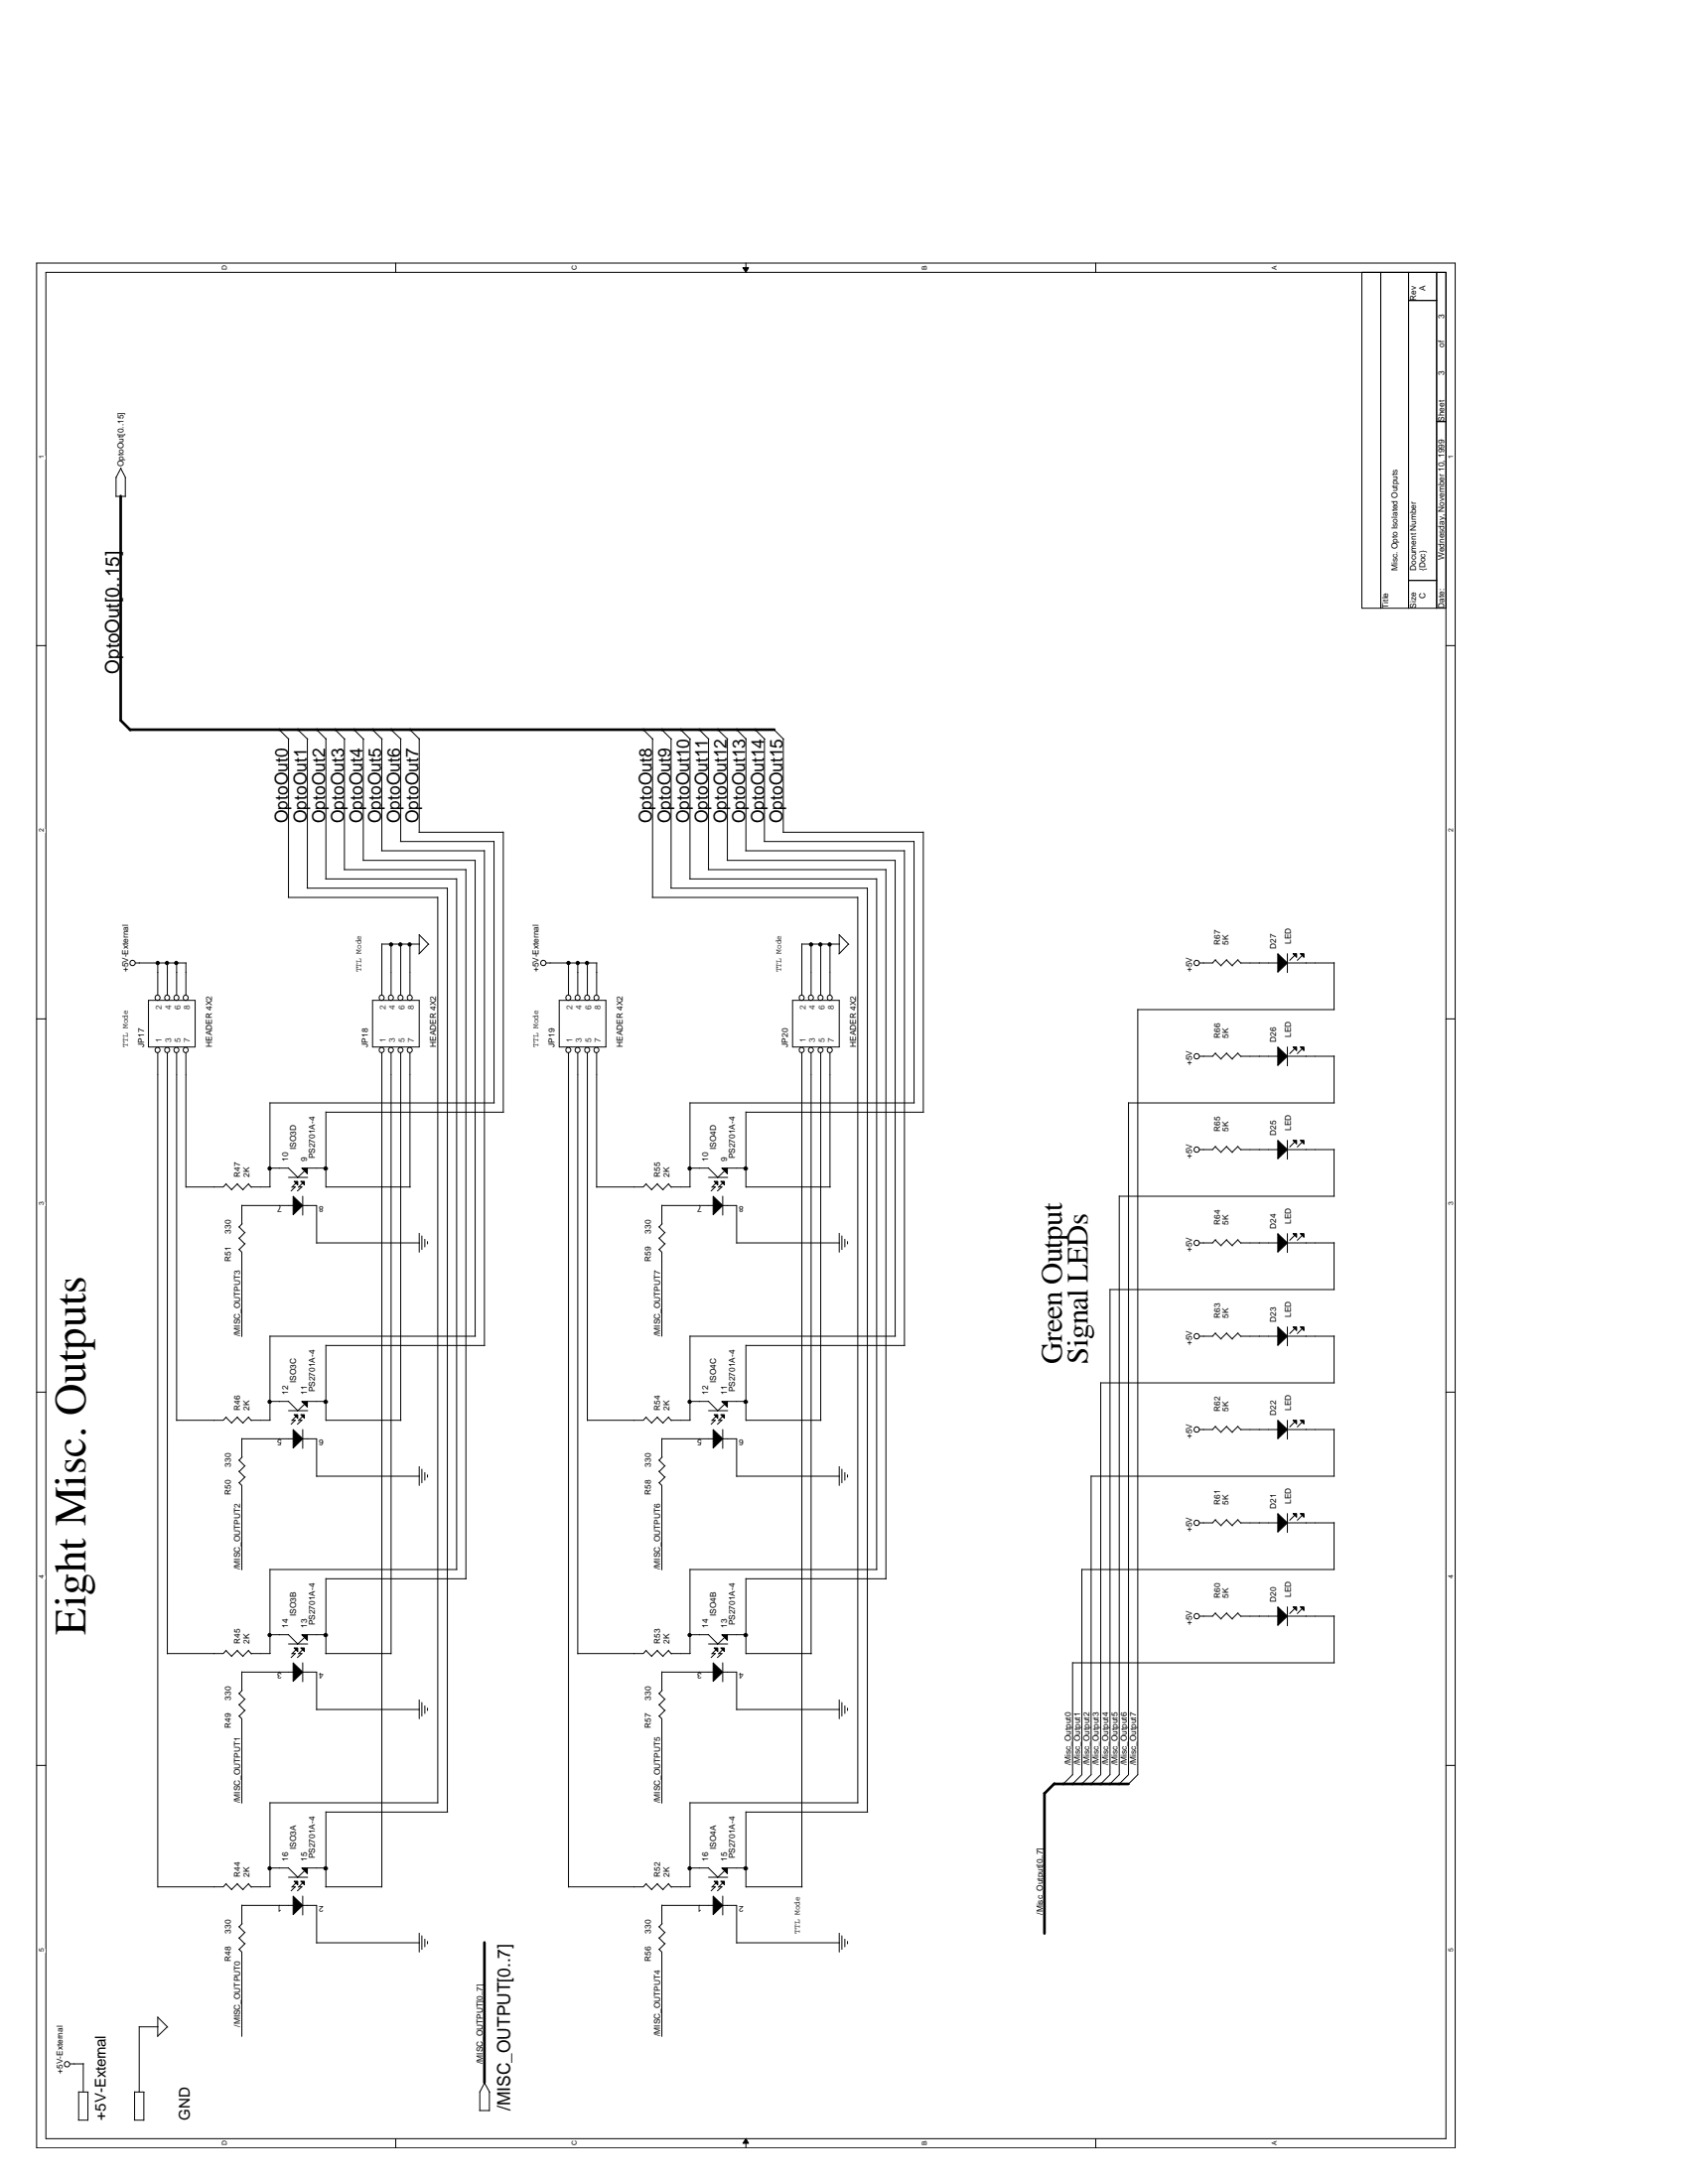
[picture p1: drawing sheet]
<svg xmlns="http://www.w3.org/2000/svg" width="216mm" height="279mm" viewBox="0 0 216 279" stroke-linecap="round" stroke-linejoin="round" font-family="sans-serif">
<path d="M4.7 33.7h181.4v241.1h-181.4zM5.9 34.8h179v238.8h-179z" fill="none" stroke="#000" stroke-width=".13"/>
<g fill="#fff">
<path d="M4.8 249.3h1v.4h-1z"/>
<path d="M185.1 249.3h.9v.4h-.9z"/>
</g>
<path d="M4.7 225.9h1.2M184.9 225.9h1.2" fill="none" stroke="#000" stroke-width=".13"/>
<g fill="#fff">
<path d="M4.8 201.5h1v.5h-1z"/>
<path d="M185.1 201.5h.9v.5h-.9z"/>
</g>
<path d="M4.7 178.1h1.2M184.9 178.1h1.2" fill="none" stroke="#000" stroke-width=".13"/>
<g fill="#fff">
<path d="M4.8 153.8h1v.4h-1z"/>
<path d="M185.1 153.8h.9v.4h-.9z"/>
</g>
<path d="M4.7 130.3h1.2M184.9 130.3h1.2" fill="none" stroke="#000" stroke-width=".13"/>
<g fill="#fff">
<path d="M4.8 106h1v.5h-1z"/>
<path d="M185.1 106h.9v.5h-.9z"/>
</g>
<path d="M4.7 82.6h1.2M184.9 82.6h1.2" fill="none" stroke="#000" stroke-width=".13"/>
<g fill="#fff">
<path d="M4.8 58.3h1v.4h-1z"/>
<path d="M185.1 58.3h.9v.4h-.9z"/>
<path d="M28.2 273.9h1v.6h-1z"/>
<path d="M28.2 34h1v.5h-1z"/>
<path d="M73 273.9h.9v.6h-.9z"/>
<path d="M73 34h.9v.5h-.9z"/>
</g>
<path d="M50.6 33.7v1.1M50.6 273.6v1.2" fill="none" stroke="#000" stroke-width=".13"/>
<g fill="#fff">
<path d="M117.8 273.9h.9v.6h-.9z"/>
<path d="M117.8 34h.9v.5h-.9z"/>
</g>
<path d="M95 34.2h.7l-.3 .6zM95.4 33.7v1.1M95.4 273.6l.3 .6h-.7zM95.4 273.6v1.2" fill="none" stroke="#000" stroke-width=".13"/>
<path d="M95 34.2h.7l-.3 .6zM95.4 273.6l.3 .6h-.7z" fill="#000"/>
<g fill="#fff">
<path d="M162.5 273.9h1v.6h-1z"/>
<path d="M162.5 34h1v.5h-1z"/>
</g>
<g fill="none" stroke="#000" stroke-width=".13">
<path d="M140.1 33.7v1.1M174.2 34.8h10.7v43h-10.7zM176.6 34.8v43M180.2 34.8v43M180.2 38.4h3.6M183.8 34.8v43M15.4 59.9l.7 1.2M15.5 59.9l-.7 1.2M183.8 53.9h1.1M14.8 63.5h1.2M14.8 61v2.5M16 61.1v2.4"/>
<path d="M180.2 74.3h3.6M35.7 93.3l1.2 1.3M36.9 94.5v20.3M38.1 93.3l1.3 1.3M39.3 94.5v19.1M40.5 93.3l1.2 1.3M41.7 94.5v17.9M42.9 93.3l1.2 1.3M44.1 94.5v16.8M45.3 93.3l1.2 1.3M46.5 94.5v15.6M47.7 93.3l1.2 1.3"/>
<path d="M48.8 94.5v14.3M50 93.3l1.3 1.3M51.2 94.5v13.2M52.4 93.3l1.3 1.3M53.6 94.5v12M82.3 93.3l1.2 1.3M83.5 94.5v20.3M84.7 93.3l1.2 1.3M85.8 94.5v19.1M87.1 93.3l1.2 1.3M88.2 94.5v17.9M89.4 93.3l1.3 1.3"/>
<path d="M90.6 94.5v16.8M91.8 93.3l1.3 1.3M93 94.5v15.6M94.2 93.3l1.2 1.3M95.4 94.5v14.3M96.6 93.3l1.2 1.3M97.8 94.5v13.2M99 93.3l1.2 1.3M100.2 94.5v12M36.9 114.8h19.1M39.3 113.6h17.9M41.6 112.4h16.8"/>
<path d="M44 111.3h15.6M46.4 110.1h14.4M48.8 108.8h13.2M51.2 107.7h12M53.6 106.5h10.8M53.6 119.6v2.4M53.6 119.6l1.2 1.2M56 114.8v115.8M57.2 113.6v118.2M58.4 112.4v88.4M59.6 111.2v90.8M60.8 110v60.9"/>
<path d="M62 108.8v63.3M63.2 107.6v33.5M64.4 106.4v35.9M83.4 114.8h26.3M85.8 113.6h25.1M88.2 112.4h23.9M90.6 111.3h22.7M93 110.1h21.5M95.4 108.8h20.3M97.7 107.7h19.2M100.1 106.5h18M107.3 119.6v2.4"/>
<path d="M107.3 119.6l1.3 1.2M109.7 114.8v115.8M110.9 113.6v118.2M112.1 112.4v88.4M113.3 111.2v90.8M114.5 110v60.9M115.7 108.8v63.3M116.9 107.6v33.5M118.1 106.4v35.9M17.3 123.2h6.5M19 128h6v5.9h-6zM20 123.1l.2-.1 .1 .1 .1 .1-.1 .1h-.3z"/>
<path d="M20.2 123.2v4.1M20.2 134.7v106.7M21.2 123.1l.2-.1 .1 .1 .1 .1-.1 .1h-.3zM21.4 123.2v4.1M21.4 134.7v76.9M22.4 123.1l.1-.1 .2 .1 .1 .1-.1 .1h-.3zM22.6 123.2v4.1M22.6 134.7v47M23.8 123.2v4.1M23.8 134.7v17.2M47.7 128h5.9v5.9h-5.9zM48.8 120.7v6.6"/>
<path d="M48.8 134.7v106.7M48.8 120.8h4.9M49.9 120.7l.1-.1 .2 .1v.1v.2h-.3zM50 120.7v6.6M50 134.7v76.9M51.1 120.7l.1-.1 .1 .1 .1 .1-.1 .2h-.2zM51.2 120.7v6.6M51.2 134.7v47M52.2 120.7l.2-.1 .1 .1 .1 .1-.1 .2h-.3zM52.4 120.7v6.6M52.4 134.7v17.2M54.8 120.8l-1.2 1.2"/>
<path d="M69.9 123.2h6.5M71.5 128h6v5.9h-6zM72.6 123.1l.1-.1 .2 .1v.1v.1h-.3zM72.7 123.2v4.1M72.7 134.7v106.7M73.7 123.1l.2-.1 .1 .1 .1 .1-.1 .1h-.3zM73.9 123.2v4.1M73.9 134.7v76.9M74.9 123.1l.2-.1 .1 .1 .1 .1-.1 .1h-.3zM75.1 123.2v4.1M75.1 134.7v47M76.3 123.2v4.1"/>
<path d="M76.3 134.7v17.2M101.4 128h5.9v5.9h-5.9zM102.6 120.7v6.6M102.6 134.7v106.7M102.6 120.8h4.8M103.6 120.7l.1-.1 .2 .1 .1 .1-.1 .2h-.3zM103.7 120.7v6.6M103.7 134.7v76.9M104.8 120.7l.1-.1 .2 .1v.1v.2h-.3zM105 120.7v6.6M105 134.7v47M106 120.7l.1-.1 .2 .1v.1v.2h-.3z"/>
<path d="M106.2 120.7v6.6M106.2 134.7v17.2M108.5 120.8l-1.2 1.2M145.5 129.1v97.9l-1.2 1.3M145.5 129.2h25.2M155.4 134.7l.8 .8M155.4 122.8l.8 .8M155.5 122.8l-.4 .4h-1.7M155.5 134.7l-.4 .4h-1.7M156.9 134.7l.7 .8M156.9 122.8l.7 .8M156.9 134.7l-.7 .8"/>
<path d="M156.9 122.8l-.7 .7M158.3 134.7l.4 .5M158.3 122.8l.4 .4M158.4 134.7l-.8 .8M158.4 122.8l-.8 .7M158.7 123.2h4.8M158.7 135.1h4.8M163.4 133.9l1.3 1.2-1.3 1.2zM163.4 122l1.3 1.2-1.3 1.2zM164.7 123.2h6M164.7 135.1h6M164.7 122v2.4"/>
<path d="M164.7 133.9v2.5M165.4 133.9h.4v.5zM165.4 122h.4v.5zM165.6 134.2l-.6 .6M165.6 122.2l-.6 .7M166.3 133.9h.5v.5zM166.3 122h.5v.5zM166.6 134.2l-.7 .6M166.6 122.2l-.7 .7M170.6 123.1v6.1M170.6 135.1v6M28.9 151.5l.8 .7"/>
<path d="M28.9 151.4l-.3 .5h-4.8M30.3 151.5l.8 .7M30.4 151.4l-.8 .8M30.5 159.8l.4 .4v10.8M30.5 158.4l.8 .7M30.5 156.9l.8 .8M30.9 154.2v2.4M30.9 154.2h6.6M31 156.6l-.4 .4M31.4 159.1l-.8 .8M31.4 157.7l-.8 .7M31.8 151.5l.4 .4"/>
<path d="M31.8 151.4l-.7 .8M32.1 151.9h2.5M34.3 149.3h.2h.1l.1 .2-.1 .1h-.3zM34.5 149.4h2.4M34.5 141.1v10.8M34.5 141.1h28.7M36.9 149.4l1.2 1.2M36.9 150.6h2.5M37.4 151.9h.4M37.5 153l1.2 1.2-1.2 1.2zM37.6 151.1h.5v.5zM37.7 151.9l-.5 .5"/>
<path d="M37.9 151.3l-.6 .6M38.2 151.9h.4M38.5 151.1h.4v.5zM38.6 149.4h.7v.8zM38.6 151.9l-.6 .5M38.7 154.2h1.8v4.8M38.7 153v2.4M38.7 151.3l-.5 .6M38.9 149.8l-.9 .9M39.3 149.4h2.4M40.5 159h13.2M41.5 149.3h.1h.2l.1 .2-.1 .1h-.3z"/>
<path d="M41.7 151.9h10.8M41.7 142.2v9.7M41.7 142.3h22.7M53.6 157.8v2.4M54 158.1v1.8M54.3 158.5v1M54.7 158.8v.3M82.6 151.5l.8 .7M82.7 151.4l-.4 .5h-6M84.1 151.5l.7 .7M84.1 151.4l-.8 .8M84.3 159.8l.4 .4v10.7"/>
<path d="M84.3 158.4l.7 .7M84.3 156.9l.7 .8M84.7 154.2v2.4M84.7 154.2h6.6M84.7 156.6l-.4 .4M85.1 159.1l-.8 .8M85.1 157.7l-.8 .7M85.5 151.5l.4 .4M85.5 151.4l-.7 .8M85.8 151.9h2.5M88.1 149.3h.1h.1l.1 .2-.1 .1h-.2zM88.2 149.4h2.4"/>
<path d="M88.2 141.1h28.8M88.2 141.1v10.8M90.6 149.4l1.2 1.2M90.6 150.6h2.5M91.1 151.9h.4M91.2 153l1.2 1.2-1.2 1.2zM91.3 151.1h.5v.5zM91.5 151.9l-.5 .5M91.6 151.3l-.6 .6M91.9 151.9h.5M92.2 151.1h.5v.5zM92.3 149.4h.7v.8z"/>
<path d="M92.3 151.9l-.5 .5M92.4 154.2h1.8v4.8M92.4 153v2.4M92.4 151.3l-.5 .6M92.7 149.8l-.9 .9M93 149.4h2.4M94.2 159h13.2M95.2 149.3h.2h.1l.1 .2-.1 .1h-.3zM95.4 151.9h10.8M95.4 142.3h22.7M95.4 142.2v9.7M107.3 157.8v2.4"/>
<path d="M107.7 158.1v1.8M108.1 158.5v1M108.4 158.8v.3M143.2 153v74l-1.3 1.3M143.2 153h27.5M144.3 141.1v85.9l-1.2 1.3M144.3 141.1h26.4M155.4 146.7l.8 .7M155.4 158.6l.8 .8M155.5 146.6l-.4 .5h-1.7M155.5 158.6l-.4 .4h-1.7M156.9 146.7l.7 .7"/>
<path d="M156.9 158.6l.7 .8M156.9 146.6l-.7 .8M156.9 158.6l-.7 .7M158.3 146.7l.4 .4M158.3 158.6l.4 .4M158.4 146.6l-.8 .8M158.4 158.6l-.8 .7M158.7 147.1h4.8M158.7 159h4.8M163.4 145.9l1.3 1.2-1.3 1.2zM163.4 157.8l1.3 1.2-1.3 1.2zM164.7 147.1h6"/>
<path d="M164.7 159h6M164.7 145.9v2.4M164.7 157.8v2.4M165.4 145.9h.4v.4zM165.4 157.8h.4v.5zM165.6 146.1l-.6 .6M165.6 158l-.6 .7M166.3 145.9h.5v.4zM166.3 157.8h.5v.5zM166.6 146.1l-.7 .6M166.6 158l-.7 .7M170.6 147v6"/>
<path d="M170.6 159v6M34.3 179.2l.2-.1 .1 .1 .1 .1-.1 .2h-.3zM34.5 170.9h26.3M34.5 179.3h2.4M34.5 170.9v10.8M36.9 179.2l1.2 1.3M38.6 179.3h.7v.7zM38.9 179.7l-.9 .8M39.3 179.3h2.4M41.5 179.2l.1-.1 .2 .1 .1 .1-.1 .2h-.3zM41.7 172.1v9.6M41.7 172.1h20.3"/>
<path d="M88.1 179.2l.1-.1 .1 .1 .1 .1-.1 .2h-.2zM88.2 170.9h26.3M88.2 179.3h2.4M88.2 170.9v10.8M90.6 179.2l1.2 1.3M92.3 179.3h.7v.7zM92.7 179.7l-.9 .8M93 179.3h2.4M95.2 179.2l.2-.1 .1 .1 .1 .1-.1 .2h-.3zM95.4 172.1h20.3M95.4 172.1v9.6M140.8 176.9v50.1l-1.3 1.3"/>
<path d="M140.8 176.9h29.9M142 164.9v62.1l-1.3 1.3M142 165h28.7M155.4 170.6l.8 .7M155.5 170.5l-.4 .4h-1.7M156.9 170.6l.7 .7M156.9 170.5l-.7 .8M158.3 170.6l.4 .4M158.4 170.5l-.8 .8M158.7 170.9h4.8M163.4 169.8l1.3 1.1-1.3 1.2zM164.7 170.9h6"/>
<path d="M164.7 169.8v2.4M165.4 169.8h.4v.4zM165.6 170l-.6 .6M166.3 169.8h.5v.4zM166.6 170l-.7 .6M170.6 170.9v6M28.9 181.3l.8 .8M28.9 181.3l-.3 .4h-6M30.3 181.3l.8 .8M30.4 181.3l-.8 .7M30.5 189.7l.4 .3v10.8M30.5 188.2l.8 .8"/>
<path d="M30.5 186.8l.8 .7M30.9 184v2.4M30.9 184.1h6.6M31 186.4l-.4 .4M31.4 188.9l-.8 .8M31.4 187.5l-.8 .8M31.8 181.3l.4 .4M31.8 181.3l-.7 .7M32.1 181.7h2.5M36.9 180.5h2.5M37.4 181.7h.4M37.5 182.9l1.2 1.2-1.2 1.2z"/>
<path d="M37.6 181h.5v.4zM37.7 181.7l-.5 .5M37.9 181.2l-.6 .5M38.2 181.7h.4M38.5 181h.4v.4zM38.6 181.7l-.6 .5M38.7 184.1h1.8v4.8M38.7 182.9v2.4M38.7 181.2l-.5 .5M40.5 188.9h13.2M41.7 181.7h9.6M53.6 187.6v2.4"/>
<path d="M54 188v1.7M54.3 188.4v1M54.7 188.7v.3M82.6 181.3l.8 .8M82.7 181.3l-.4 .4h-7.2M84.1 181.3l.7 .8M84.1 181.3l-.8 .7M84.3 189.7l.4 .3v10.8M84.3 188.2l.7 .8M84.3 186.8l.7 .7M84.7 184v2.4M84.7 184.1h6.6"/>
<path d="M84.7 186.4l-.4 .4M85.1 188.9l-.8 .8M85.1 187.5l-.8 .8M85.5 181.3l.4 .4M85.5 181.3l-.7 .7M85.8 181.7h2.5M90.6 180.5h2.5M91.1 181.7h.4M91.2 182.9l1.2 1.2-1.2 1.2zM91.3 181h.5v.4zM91.5 181.7l-.5 .5M91.6 181.2l-.6 .5"/>
<path d="M91.9 181.7h.5M92.2 181h.5v.4zM92.3 181.7l-.5 .5M92.4 184.1h1.8v4.8M92.4 182.9v2.4M92.4 181.2l-.5 .5M94.2 188.9h13.2M95.4 181.7h9.6M107.3 187.6v2.4M107.7 188v1.7M108.1 188.4v1M108.4 188.7v.3"/>
<path d="M139.6 188.8v38.2l-1.3 1.3M139.6 188.9h31.1M155.4 194.4l.8 .8M155.4 182.5l.8 .8M155.5 194.4l-.4 .4h-1.7M155.5 182.5l-.4 .4h-1.7M156.9 194.4l.7 .8M156.9 182.5l.7 .8M156.9 194.4l-.7 .8M156.9 182.5l-.7 .7M158.3 194.4l.4 .5M158.3 182.5l.4 .4"/>
<path d="M158.4 194.4l-.8 .8M158.4 182.5l-.8 .7M158.7 194.8h4.8M158.7 182.9h4.8M163.4 193.6l1.3 1.2-1.3 1.2zM163.4 181.7l1.3 1.2-1.3 1.2zM164.7 194.8h6M164.7 182.9h6M164.7 181.7v2.4M164.7 193.6v2.4M165.4 193.6h.4v.5zM165.4 181.7h.4v.5z"/>
<path d="M165.6 193.8l-.6 .7M165.6 181.9l-.6 .6M166.3 193.6h.5v.5zM166.3 181.7h.5v.5zM166.6 193.8l-.7 .7M166.6 181.9l-.7 .6M170.6 182.8v6.1M170.6 194.8v6M28.9 211.2l.8 .7M28.9 211.1l-.3 .4h-7.2M30.3 211.2l.8 .7M30.4 211.1l-.8 .8"/>
<path d="M30.5 219.5l.4 .4v10.8M30.5 218.1l.8 .7M30.5 216.6l.8 .8M30.9 213.9v2.4M30.9 213.9h6.6M31 216.2l-.4 .5M31.4 218.8l-.8 .7M31.4 217.3l-.8 .8M31.8 211.2l.4 .4M31.8 211.1l-.7 .8M32.1 211.5h2.5M34.3 209h.2h.1l.1 .2-.1 .1h-.3z"/>
<path d="M34.5 209.1h2.4M34.5 200.7v10.8M34.5 200.8h23.9M36.9 209.1l1.2 1.2M36.9 210.3h2.5M37.4 211.5h.4M37.5 212.7l1.2 1.2-1.2 1.2zM37.6 210.8h.5v.5zM37.7 211.5l-.5 .5M37.9 211l-.6 .6M38.2 211.5h.4M38.5 210.8h.4v.5z"/>
<path d="M38.6 209.1h.7v.7zM38.6 211.5l-.6 .5M38.7 213.9h1.8v4.8M38.7 212.7v2.4M38.7 211l-.5 .6M38.9 209.5l-.9 .9M39.3 209.1h2.4M40.5 218.7h13.2M41.5 209h.1h.2l.1 .2-.1 .1h-.3zM41.6 211.5h8.4M41.7 201.9v9.7M41.7 202h17.9"/>
<path d="M53.6 217.5v2.4M54 217.8v1.7M54.3 218.2v1M54.7 218.5v.3M82.6 211.2l.8 .7M82.7 211.1l-.4 .4h-8.4M84.1 211.2l.7 .7M84.1 211.1l-.8 .8M84.3 219.5l.4 .4v10.8M84.3 218.1l.7 .7M84.3 216.6l.7 .8M84.7 213.9v2.4"/>
<path d="M84.7 213.9h6.6M84.7 216.2l-.4 .5M85.1 218.8l-.8 .7M85.1 217.3l-.8 .8M85.5 211.2l.4 .4M85.5 211.1l-.7 .8M85.8 211.5h2.5M88.1 209h.1h.1l.1 .2-.1 .1h-.2zM88.2 209.1h2.4M88.2 200.8h24M88.2 200.7v10.8M90.6 209.1l1.2 1.2"/>
<path d="M90.6 210.3h2.5M91.1 211.5h.4M91.2 212.7l1.2 1.2-1.2 1.2zM91.3 210.8h.5v.5zM91.5 211.5l-.5 .5M91.6 211l-.6 .6M91.9 211.5h.5M92.2 210.8h.5v.5zM92.3 209.1h.7v.7zM92.3 211.5l-.5 .5M92.4 213.9h1.8v4.8M92.4 212.7v2.4"/>
<path d="M92.4 211l-.5 .6M92.7 209.5l-.9 .9M93 209.1h2.4M94.2 218.7h13.2M95.2 209h.2h.1l.1 .2-.1 .1h-.3zM95.4 211.5h8.4M95.4 202h18M95.4 201.9v9.7M107.3 217.5v2.4M107.7 217.8v1.7M108.1 218.2v1M108.4 218.5v.3"/>
<path d="M137.2 212.7v14.3l-1.2 1.3M137.2 212.7h33.5M138.4 200.7v26.3l-1.3 1.3M138.4 200.8h32.3M155.4 206.4l.8 .7M155.5 206.3l-.4 .5h-1.7M156.9 206.4l.7 .7M156.9 206.3l-.7 .8M158.3 206.4l.4 .4M158.4 206.3l-.8 .8M158.7 206.8h4.8M163.4 205.6l1.3 1.2-1.3 1.1z"/>
<path d="M164.7 206.8h6M164.7 205.6v2.4M165.4 205.6h.4v.4zM165.6 205.8l-.6 .6M166.3 205.6h.5v.4zM166.6 205.8l-.7 .6M170.6 206.7v6M34.3 238.9l.2-.1 .1 .1 .1 .1-.1 .2h-.3zM34.5 239h2.4M34.5 230.6v10.8M34.5 230.6h21.5M36.9 238.9l1.2 1.3"/>
<path d="M38.6 239h.7v.7zM38.9 239.4l-.9 .8M39.3 239h2.4M41.5 238.9l.1-.1 .2 .1 .1 .1-.1 .2h-.3zM41.7 231.8v9.6M41.7 231.8h15.6M88.1 238.9l.1-.1 .1 .1 .1 .1-.1 .2h-.2zM88.2 239h2.4M88.2 230.6h21.6M88.2 230.6v10.8M90.6 238.9l1.2 1.3M92.3 239h.7v.7z"/>
<path d="M92.7 239.4l-.9 .8M93 239h2.4M95.2 238.9l.2-.1 .1 .1 .1 .1-.1 .2h-.3zM95.4 231.8h15.6M95.4 231.8v9.6M17.8 259.3h2.4M17.8 259.3v8.3M20.2 258v2.5M20.2 258.1l1.2 1.2M21.4 259.3l-1.3 1.2M28.9 241l.8 .8M28.9 241l-.3 .4h-8.4"/>
<path d="M30.3 241l.8 .8M30.4 241l-.8 .7M30.5 249.3l.4 .4v10.8M30.5 247.9l.8 .8M30.5 246.5l.8 .7M30.9 243.8h6.6M30.9 243.7v2.4M31 246.1l-.4 .4M31.4 248.6l-.8 .8M31.4 247.2l-.8 .7M31.8 241l.4 .4M31.8 241l-.7 .7"/>
<path d="M32.1 241.4h2.5M36.9 240.2h2.5M37.4 241.4h.4M37.5 242.6l1.2 1.2-1.2 1.1zM37.6 240.7h.5v.4zM37.7 241.4l-.5 .5M37.9 240.9l-.6 .5M38.2 241.4h.4M38.5 240.7h.4v.4zM38.6 241.4l-.6 .5M38.7 243.8h1.8v4.8M38.7 240.9l-.5 .5"/>
<path d="M38.7 242.6v2.4M40.5 248.5h13.2M41.6 241.4h7.2M53.6 247.3v2.4M54 247.7v1.7M54.3 248.1v.9M54.7 248.4v.3M82.6 241l.8 .8M82.7 241l-.4 .4h-9.6M84.1 241l.7 .8M84.1 241l-.8 .7M84.3 249.3l.4 .4v10.8"/>
<path d="M84.3 247.9l.7 .8M84.3 246.5l.7 .7M84.7 243.8h6.6M84.7 243.7v2.4M84.7 246.1l-.4 .4M85.1 248.6l-.8 .8M85.1 247.2l-.8 .7M85.5 241l.4 .4M85.5 241l-.7 .7M85.8 241.4h2.5M90.6 240.2h2.5M91.1 241.4h.4"/>
<path d="M91.2 242.6l1.2 1.2-1.2 1.1zM91.3 240.7h.5v.4zM91.5 241.4l-.5 .5M91.6 240.9l-.6 .5M91.9 241.4h.5M92.2 240.7h.5v.4zM92.3 241.4l-.5 .5M92.4 243.8h1.8v4.8M92.4 240.9l-.5 .5M92.4 242.6v2.4M94.2 248.5h13.2M95.4 241.4h7.2"/>
<path d="M107.3 247.3v2.4M107.7 247.7v1.7M108.1 248.1v.9M108.4 248.4v.3M9 264h1.7M10 271.2h1.2M10.1 267.6v3.6M10.1 267.6h1.2M10.7 264v3.6M11.2 267.6v3.7M17.2 271.2h1.2M17.2 267.6h1.2"/>
<path d="M17.2 267.6v3.6M18.4 267.6v3.7M61.3 270h1.3M61.4 267.6v2.4M62 266.4l.6 1.3M62 266.4l-.6 1.2M62.6 267.6v2.4M140.1 273.6v1.2"/>
<circle cx="17" cy="123.2" r=".34"/>
<circle cx="20.2" cy="127.6" r=".33"/>
<circle cx="20.2" cy="134.3" r=".33"/>
<circle cx="21.4" cy="134.3" r=".33"/>
<circle cx="21.4" cy="127.6" r=".33"/>
<circle cx="22.6" cy="127.6" r=".33"/>
<circle cx="22.6" cy="134.3" r=".33"/>
<circle cx="23.7" cy="134.3" r=".33"/>
<circle cx="23.7" cy="127.6" r=".33"/>
<circle cx="48.8" cy="134.3" r=".33"/>
<circle cx="48.8" cy="127.6" r=".33"/>
<circle cx="50" cy="127.6" r=".33"/>
<circle cx="50" cy="134.3" r=".33"/>
<circle cx="51.2" cy="134.3" r=".33"/>
<circle cx="51.2" cy="127.6" r=".33"/>
<circle cx="52.4" cy="134.3" r=".33"/>
<circle cx="52.4" cy="127.6" r=".33"/>
<circle cx="69.5" cy="123.2" r=".34"/>
<circle cx="72.7" cy="127.6" r=".33"/>
<circle cx="72.7" cy="134.3" r=".33"/>
<circle cx="73.9" cy="127.6" r=".33"/>
<circle cx="73.9" cy="134.3" r=".33"/>
<circle cx="75.1" cy="127.6" r=".33"/>
<circle cx="75.1" cy="134.3" r=".33"/>
<circle cx="76.3" cy="134.3" r=".33"/>
<circle cx="76.3" cy="127.6" r=".33"/>
<circle cx="102.5" cy="127.6" r=".33"/>
<circle cx="102.5" cy="134.3" r=".33"/>
<circle cx="103.7" cy="134.3" r=".33"/>
<circle cx="103.7" cy="127.6" r=".33"/>
<circle cx="104.9" cy="127.6" r=".33"/>
<circle cx="104.9" cy="134.3" r=".33"/>
<circle cx="106.1" cy="134.3" r=".33"/>
<circle cx="106.1" cy="127.6" r=".33"/>
<circle cx="153.1" cy="135.1" r=".34"/>
<circle cx="153.1" cy="123.2" r=".34"/>
<circle cx="153.1" cy="159" r=".34"/>
<circle cx="153.1" cy="147.1" r=".34"/>
<circle cx="153.1" cy="170.9" r=".34"/>
<circle cx="153.1" cy="194.8" r=".34"/>
<circle cx="153.1" cy="182.9" r=".34"/>
<circle cx="153.1" cy="206.8" r=".34"/>
<circle cx="8.6" cy="264.1" r=".34"/>
</g>
<g fill="#000">
<path d="M163.4 133.9l1.3 1.2-1.3 1.2zM163.4 122l1.3 1.2-1.3 1.2zM165.4 133.9h.4v.5zM165.4 122h.4v.5zM166.3 133.9h.5v.5zM166.3 122h.5v.5zM37.6 151.1h.5v.5zM37.5 153l1.2 1.2-1.2 1.2zM38.5 151.1h.4v.5zM38.6 149.4h.7v.8zM91.3 151.1h.5v.5zM91.2 153l1.2 1.2-1.2 1.2z"/>
<path d="M92.2 151.1h.5v.5zM92.3 149.4h.7v.8zM163.4 145.9l1.3 1.2-1.3 1.2zM163.4 157.8l1.3 1.2-1.3 1.2zM165.4 145.9h.4v.4zM165.4 157.8h.4v.5zM166.3 145.9h.5v.4zM166.3 157.8h.5v.5zM38.6 179.3h.7v.7zM92.3 179.3h.7v.7zM163.4 169.8l1.3 1.1-1.3 1.2zM165.4 169.8h.4v.4z"/>
<path d="M166.3 169.8h.5v.4zM37.6 181h.5v.4zM37.5 182.9l1.2 1.2-1.2 1.2zM38.5 181h.4v.4zM91.3 181h.5v.4zM91.2 182.9l1.2 1.2-1.2 1.2zM92.2 181h.5v.4zM163.4 193.6l1.3 1.2-1.3 1.2zM163.4 181.7l1.3 1.2-1.3 1.2zM165.4 193.6h.4v.5zM165.4 181.7h.4v.5zM166.3 193.6h.5v.5z"/>
<path d="M166.3 181.7h.5v.5zM37.6 210.8h.5v.5zM37.5 212.7l1.2 1.2-1.2 1.2zM38.5 210.8h.4v.5zM38.6 209.1h.7v.7zM91.3 210.8h.5v.5zM91.2 212.7l1.2 1.2-1.2 1.2zM92.2 210.8h.5v.5zM92.3 209.1h.7v.7zM163.4 205.6l1.3 1.2-1.3 1.1zM165.4 205.6h.4v.4zM166.3 205.6h.5v.4z"/>
<path d="M38.6 239h.7v.7zM92.3 239h.7v.7zM37.6 240.7h.5v.4zM37.5 242.6l1.2 1.2-1.2 1.1zM38.5 240.7h.4v.4zM91.3 240.7h.5v.4zM91.2 242.6l1.2 1.2-1.2 1.1zM92.2 240.7h.5v.4z"/>
<path d="M20 123.1l.2-.1 .1 .1 .1 .1-.1 .1h-.3z" fill-rule="evenodd"/>
<path d="M21.2 123.1l.2-.1 .1 .1 .1 .1-.1 .1h-.3z" fill-rule="evenodd"/>
<path d="M22.4 123.1l.1-.1 .2 .1 .1 .1-.1 .1h-.3z" fill-rule="evenodd"/>
<path d="M49.9 120.7l.1-.1 .2 .1v.1v.2h-.3z" fill-rule="evenodd"/>
<path d="M51.1 120.7l.1-.1 .1 .1 .1 .1-.1 .2h-.2z" fill-rule="evenodd"/>
<path d="M52.2 120.7l.2-.1 .1 .1 .1 .1-.1 .2h-.3z" fill-rule="evenodd"/>
<path d="M72.6 123.1l.1-.1 .2 .1v.1v.1h-.3z" fill-rule="evenodd"/>
<path d="M73.7 123.1l.2-.1 .1 .1 .1 .1-.1 .1h-.3z" fill-rule="evenodd"/>
<path d="M74.9 123.1l.2-.1 .1 .1 .1 .1-.1 .1h-.3z" fill-rule="evenodd"/>
<path d="M103.6 120.7l.1-.1 .2 .1 .1 .1-.1 .2h-.3z" fill-rule="evenodd"/>
<path d="M104.8 120.7l.1-.1 .2 .1v.1v.2h-.3z" fill-rule="evenodd"/>
<path d="M106 120.7l.1-.1 .2 .1v.1v.2h-.3z" fill-rule="evenodd"/>
<path d="M34.3 149.3h.2h.1l.1 .2-.1 .1h-.3z" fill-rule="evenodd"/>
<path d="M41.5 149.3h.1h.2l.1 .2-.1 .1h-.3z" fill-rule="evenodd"/>
<path d="M88.1 149.3h.1h.1l.1 .2-.1 .1h-.2z" fill-rule="evenodd"/>
<path d="M95.2 149.3h.2h.1l.1 .2-.1 .1h-.3z" fill-rule="evenodd"/>
<path d="M34.3 179.2l.2-.1 .1 .1 .1 .1-.1 .2h-.3z" fill-rule="evenodd"/>
<path d="M41.5 179.2l.1-.1 .2 .1 .1 .1-.1 .2h-.3z" fill-rule="evenodd"/>
<path d="M88.1 179.2l.1-.1 .1 .1 .1 .1-.1 .2h-.2z" fill-rule="evenodd"/>
<path d="M95.2 179.2l.2-.1 .1 .1 .1 .1-.1 .2h-.3z" fill-rule="evenodd"/>
<path d="M34.3 209h.2h.1l.1 .2-.1 .1h-.3z" fill-rule="evenodd"/>
<path d="M41.5 209h.1h.2l.1 .2-.1 .1h-.3z" fill-rule="evenodd"/>
<path d="M88.1 209h.1h.1l.1 .2-.1 .1h-.2z" fill-rule="evenodd"/>
<path d="M95.2 209h.2h.1l.1 .2-.1 .1h-.3z" fill-rule="evenodd"/>
<path d="M34.3 238.9l.2-.1 .1 .1 .1 .1-.1 .2h-.3z" fill-rule="evenodd"/>
<path d="M41.5 238.9l.1-.1 .2 .1 .1 .1-.1 .2h-.3z" fill-rule="evenodd"/>
<path d="M88.1 238.9l.1-.1 .1 .1 .1 .1-.1 .2h-.2z" fill-rule="evenodd"/>
<path d="M95.2 238.9l.2-.1 .1 .1 .1 .1-.1 .2h-.3z" fill-rule="evenodd"/>
</g>
<path d="M15.4 63.5v28.7l1.3 1.2M16.6 93.3h82.4M133.6 229.4v18M134.8 228.2h9.5M134.9 228.2l-1.3 1.2M62 248.5v17.9" fill="none" stroke="#000" stroke-width=".34"/>
<text font-size="5.7" x="10.9" y="209.1" transform="rotate(-90 10.9 209.1)">Eight Misc. Outputs</text>
<g font-size="3.8">
<text x="135.8" y="174.5" transform="rotate(-90 135.8 174.5)">Green Output</text>
<text x="139.1" y="174.5" transform="rotate(-90 139.1 174.5)">Signal LEDs</text>
</g>
<text font-size="2.5" x="15.3" y="86.2" transform="rotate(-90 15.3 86.2)">OptoOut[0..15]</text>
<g font-size="2.3">
<text x="36.8" y="105.3" transform="rotate(-90 36.8 105.3)">OptoOut0</text>
<text x="39.2" y="105.3" transform="rotate(-90 39.2 105.3)">OptoOut1</text>
<text x="41.6" y="105.3" transform="rotate(-90 41.6 105.3)">OptoOut2</text>
<text x="44" y="105.3" transform="rotate(-90 44 105.3)">OptoOut3</text>
<text x="46.4" y="105.3" transform="rotate(-90 46.4 105.3)">OptoOut4</text>
<text x="48.8" y="105.3" transform="rotate(-90 48.8 105.3)">OptoOut5</text>
<text x="51.2" y="105.3" transform="rotate(-90 51.2 105.3)">OptoOut6</text>
<text x="53.5" y="105.3" transform="rotate(-90 53.5 105.3)">OptoOut7</text>
<text x="83.4" y="105.3" transform="rotate(-90 83.4 105.3)">OptoOut8</text>
<text x="85.8" y="105.3" transform="rotate(-90 85.8 105.3)">OptoOut9</text>
<text x="88.2" y="105.3" transform="rotate(-90 88.2 105.3)">OptoOut10</text>
<text x="90.5" y="105.3" transform="rotate(-90 90.5 105.3)">OptoOut11</text>
<text x="92.9" y="105.3" transform="rotate(-90 92.9 105.3)">OptoOut12</text>
<text x="95.3" y="105.3" transform="rotate(-90 95.3 105.3)">OptoOut13</text>
<text x="97.7" y="105.3" transform="rotate(-90 97.7 105.3)">OptoOut14</text>
<text x="100.1" y="105.3" transform="rotate(-90 100.1 105.3)">OptoOut15</text>
<text x="65.3" y="270" transform="rotate(-90 65.3 270)">/MISC_OUTPUT[0..7]</text>
</g>
<g font-size="1.9">
<text x="13.5" y="271.2" transform="rotate(-90 13.5 271.2)">+5V-External</text>
<text x="24.3" y="271.2" transform="rotate(-90 24.3 271.2)">GND</text>
</g>
<g font-size="1.1">
<text x="181.1" y="38.4" transform="rotate(-90 181.1 38.4)">Rev</text>
<text x="182.3" y="37.2" transform="rotate(-90 182.3 37.2)">A</text>
<text x="184.7" y="40.8" transform="rotate(-90 184.7 40.8)">3</text>
<text x="184.7" y="48" transform="rotate(-90 184.7 48)">3</text>
<text x="184.7" y="44.4" transform="rotate(-90 184.7 44.4)">of</text>
<text x="184.7" y="53.9" transform="rotate(-90 184.7 53.9)">Sheet</text>
<text x="15.8" y="59.7" transform="rotate(-90 15.8 59.7)">OptoOut[0..15]</text>
<text x="184.7" y="71.6" transform="rotate(-90 184.7 71.6)">Wednesday, November 10, 1999</text>
<text x="177.6" y="77.8" transform="rotate(-90 177.6 77.8)">Title</text>
<text x="178.8" y="73" transform="rotate(-90 178.8 73)">Misc. Opto Isolated Outputs</text>
<text x="181.1" y="77.8" transform="rotate(-90 181.1 77.8)">Size</text>
<text x="181.1" y="73" transform="rotate(-90 181.1 73)">Document Number</text>
<text x="182.3" y="76.6" transform="rotate(-90 182.3 76.6)">C</text>
<text x="182.3" y="73" transform="rotate(-90 182.3 73)">{Doc}</text>
<text x="184.7" y="77.8" transform="rotate(-90 184.7 77.8)">Date:</text>
<text x="16.4" y="124.4" transform="rotate(-90 16.4 124.4)">+5V-External</text>
<text x="46.2" y="124.4" transform="rotate(-90 46.2 124.4)">TTL Mode</text>
<text x="68.9" y="124.4" transform="rotate(-90 68.9 124.4)">+5V-External</text>
<text x="99.9" y="124.4" transform="rotate(-90 99.9 124.4)">TTL Mode</text>
<text x="152.5" y="124.4" transform="rotate(-90 152.5 124.4)">+5V</text>
<text x="156.1" y="120.9" transform="rotate(-90 156.1 120.9)">R67</text>
<text x="157.1" y="120.9" transform="rotate(-90 157.1 120.9)">5K</text>
<text x="163.2" y="121.4" transform="rotate(-90 163.2 121.4)">D27</text>
<text x="165.1" y="120.8" transform="rotate(-90 165.1 120.8)">LED</text>
<text x="16.4" y="133.9" transform="rotate(-90 16.4 133.9)">TTL Mode</text>
<text x="18.4" y="133.9" transform="rotate(-90 18.4 133.9)">JP17</text>
<text x="27.1" y="133.9" transform="rotate(-90 27.1 133.9)">HEADER 4X2</text>
<text x="47.1" y="133.9" transform="rotate(-90 47.1 133.9)">JP18</text>
<text x="55.8" y="133.9" transform="rotate(-90 55.8 133.9)">HEADER 4X2</text>
<text x="68.9" y="133.9" transform="rotate(-90 68.9 133.9)">TTL Mode</text>
<text x="70.9" y="133.9" transform="rotate(-90 70.9 133.9)">JP19</text>
<text x="79.7" y="133.9" transform="rotate(-90 79.7 133.9)">HEADER 4X2</text>
<text x="100.8" y="133.9" transform="rotate(-90 100.8 133.9)">JP20</text>
<text x="109.5" y="133.9" transform="rotate(-90 109.5 133.9)">HEADER 4X2</text>
<text x="152.5" y="136.3" transform="rotate(-90 152.5 136.3)">+5V</text>
<text x="156.1" y="132.8" transform="rotate(-90 156.1 132.8)">R66</text>
<text x="157.1" y="132.8" transform="rotate(-90 157.1 132.8)">5K</text>
<text x="163.2" y="133.3" transform="rotate(-90 163.2 133.3)">D26</text>
<text x="165.1" y="132.7" transform="rotate(-90 165.1 132.7)">LED</text>
<text x="36.9" y="148.6" transform="rotate(-90 36.9 148.6)">10</text>
<text x="37.9" y="147.1" transform="rotate(-90 37.9 147.1)">ISO3D</text>
<text x="39.3" y="148.6" transform="rotate(-90 39.3 148.6)">9</text>
<text x="40.3" y="148.3" transform="rotate(-90 40.3 148.3)">PS2701A-4</text>
<text x="90.6" y="148.6" transform="rotate(-90 90.6 148.6)">10</text>
<text x="91.6" y="147.1" transform="rotate(-90 91.6 147.1)">ISO4D</text>
<text x="93" y="148.6" transform="rotate(-90 93 148.6)">9</text>
<text x="94" y="148.3" transform="rotate(-90 94 148.3)">PS2701A-4</text>
<text x="152.5" y="148.3" transform="rotate(-90 152.5 148.3)">+5V</text>
<text x="156.1" y="144.8" transform="rotate(-90 156.1 144.8)">R65</text>
<text x="157.1" y="144.8" transform="rotate(-90 157.1 144.8)">5K</text>
<text x="163.2" y="145.2" transform="rotate(-90 163.2 145.2)">D25</text>
<text x="165.1" y="144.7" transform="rotate(-90 165.1 144.7)">LED</text>
<text x="30.7" y="150.6" transform="rotate(-90 30.7 150.6)">R47</text>
<text x="31.9" y="150.6" transform="rotate(-90 31.9 150.6)">2K</text>
<text x="36.1" y="154.3" transform="rotate(-180 36.1 154.3)">7</text>
<text x="41.4" y="154.3" transform="rotate(-180 41.4 154.3)">8</text>
<text x="84.4" y="150.6" transform="rotate(-90 84.4 150.6)">R55</text>
<text x="85.6" y="150.6" transform="rotate(-90 85.6 150.6)">2K</text>
<text x="89.8" y="154.3" transform="rotate(-180 89.8 154.3)">7</text>
<text x="95.1" y="154.3" transform="rotate(-180 95.1 154.3)">8</text>
<text x="29.5" y="161.4" transform="rotate(-90 29.5 161.4)">R51</text>
<text x="29.5" y="157.8" transform="rotate(-90 29.5 157.8)">330</text>
<text x="83.3" y="161.4" transform="rotate(-90 83.3 161.4)">R59</text>
<text x="83.3" y="157.8" transform="rotate(-90 83.3 157.8)">330</text>
<text x="152.5" y="160.2" transform="rotate(-90 152.5 160.2)">+5V</text>
<text x="156.1" y="156.7" transform="rotate(-90 156.1 156.7)">R64</text>
<text x="157.1" y="156.7" transform="rotate(-90 157.1 156.7)">5K</text>
<text x="163.2" y="157.2" transform="rotate(-90 163.2 157.2)">D24</text>
<text x="165.1" y="156.6" transform="rotate(-90 165.1 156.6)">LED</text>
<text x="30.7" y="170.9" transform="rotate(-90 30.7 170.9)">/MISC_OUTPUT3</text>
<text x="84.4" y="170.9" transform="rotate(-90 84.4 170.9)">/MISC_OUTPUT7</text>
<text x="152.5" y="172.1" transform="rotate(-90 152.5 172.1)">+5V</text>
<text x="156.1" y="168.7" transform="rotate(-90 156.1 168.7)">R63</text>
<text x="157.1" y="168.7" transform="rotate(-90 157.1 168.7)">5K</text>
<text x="163.2" y="169.1" transform="rotate(-90 163.2 169.1)">D23</text>
<text x="165.1" y="168.5" transform="rotate(-90 165.1 168.5)">LED</text>
<text x="36.9" y="178.4" transform="rotate(-90 36.9 178.4)">12</text>
<text x="37.9" y="176.9" transform="rotate(-90 37.9 176.9)">ISO3C</text>
<text x="39.3" y="178.4" transform="rotate(-90 39.3 178.4)">11</text>
<text x="40.3" y="178.1" transform="rotate(-90 40.3 178.1)">PS2701A-4</text>
<text x="90.6" y="178.4" transform="rotate(-90 90.6 178.4)">12</text>
<text x="91.6" y="176.9" transform="rotate(-90 91.6 176.9)">ISO4C</text>
<text x="93" y="178.4" transform="rotate(-90 93 178.4)">11</text>
<text x="94" y="178.1" transform="rotate(-90 94 178.1)">PS2701A-4</text>
<text x="30.7" y="180.5" transform="rotate(-90 30.7 180.5)">R46</text>
<text x="31.9" y="180.5" transform="rotate(-90 31.9 180.5)">2K</text>
<text x="36.1" y="184.1" transform="rotate(-180 36.1 184.1)">5</text>
<text x="41.4" y="184.1" transform="rotate(-180 41.4 184.1)">6</text>
<text x="84.4" y="180.5" transform="rotate(-90 84.4 180.5)">R54</text>
<text x="85.6" y="180.5" transform="rotate(-90 85.6 180.5)">2K</text>
<text x="89.8" y="184.1" transform="rotate(-180 89.8 184.1)">5</text>
<text x="95.1" y="184.1" transform="rotate(-180 95.1 184.1)">6</text>
<text x="152.5" y="184.1" transform="rotate(-90 152.5 184.1)">+5V</text>
<text x="156.1" y="180.6" transform="rotate(-90 156.1 180.6)">R62</text>
<text x="157.1" y="180.6" transform="rotate(-90 157.1 180.6)">5K</text>
<text x="163.2" y="181.1" transform="rotate(-90 163.2 181.1)">D22</text>
<text x="165.1" y="180.5" transform="rotate(-90 165.1 180.5)">LED</text>
<text x="29.5" y="191.2" transform="rotate(-90 29.5 191.2)">R50</text>
<text x="29.5" y="187.7" transform="rotate(-90 29.5 187.7)">330</text>
<text x="83.3" y="191.2" transform="rotate(-90 83.3 191.2)">R58</text>
<text x="83.3" y="187.7" transform="rotate(-90 83.3 187.7)">330</text>
<text x="152.5" y="196" transform="rotate(-90 152.5 196)">+5V</text>
<text x="156.1" y="192.5" transform="rotate(-90 156.1 192.5)">R61</text>
<text x="157.1" y="192.5" transform="rotate(-90 157.1 192.5)">5K</text>
<text x="163.2" y="193" transform="rotate(-90 163.2 193)">D21</text>
<text x="165.1" y="192.4" transform="rotate(-90 165.1 192.4)">LED</text>
<text x="30.7" y="200.8" transform="rotate(-90 30.7 200.8)">/MISC_OUTPUT2</text>
<text x="84.4" y="200.8" transform="rotate(-90 84.4 200.8)">/MISC_OUTPUT6</text>
<text x="36.9" y="208.3" transform="rotate(-90 36.9 208.3)">14</text>
<text x="37.9" y="206.8" transform="rotate(-90 37.9 206.8)">ISO3B</text>
<text x="39.3" y="208.3" transform="rotate(-90 39.3 208.3)">13</text>
<text x="40.3" y="207.9" transform="rotate(-90 40.3 207.9)">PS2701A-4</text>
<text x="90.6" y="208.3" transform="rotate(-90 90.6 208.3)">14</text>
<text x="91.6" y="206.8" transform="rotate(-90 91.6 206.8)">ISO4B</text>
<text x="93" y="208.3" transform="rotate(-90 93 208.3)">13</text>
<text x="94" y="207.9" transform="rotate(-90 94 207.9)">PS2701A-4</text>
<text x="152.5" y="207.9" transform="rotate(-90 152.5 207.9)">+5V</text>
<text x="156.1" y="204.5" transform="rotate(-90 156.1 204.5)">R60</text>
<text x="157.1" y="204.5" transform="rotate(-90 157.1 204.5)">5K</text>
<text x="163.2" y="204.9" transform="rotate(-90 163.2 204.9)">D20</text>
<text x="165.1" y="204.3" transform="rotate(-90 165.1 204.3)">LED</text>
<text x="30.7" y="210.3" transform="rotate(-90 30.7 210.3)">R45</text>
<text x="31.9" y="210.3" transform="rotate(-90 31.9 210.3)">2K</text>
<text x="36.1" y="214" transform="rotate(-180 36.1 214)">3</text>
<text x="41.4" y="214" transform="rotate(-180 41.4 214)">4</text>
<text x="84.4" y="210.3" transform="rotate(-90 84.4 210.3)">R53</text>
<text x="85.6" y="210.3" transform="rotate(-90 85.6 210.3)">2K</text>
<text x="89.8" y="214" transform="rotate(-180 89.8 214)">3</text>
<text x="95.1" y="214" transform="rotate(-180 95.1 214)">4</text>
<text x="29.5" y="221.1" transform="rotate(-90 29.5 221.1)">R49</text>
<text x="29.5" y="217.5" transform="rotate(-90 29.5 217.5)">330</text>
<text x="83.3" y="221.1" transform="rotate(-90 83.3 221.1)">R57</text>
<text x="83.3" y="217.5" transform="rotate(-90 83.3 217.5)">330</text>
<text x="137" y="225.9" transform="rotate(-90 137 225.9)">/Misc_Output0</text>
<text x="138.2" y="225.9" transform="rotate(-90 138.2 225.9)">/Misc_Output1</text>
<text x="139.3" y="225.9" transform="rotate(-90 139.3 225.9)">/Misc_Output2</text>
<text x="140.5" y="225.9" transform="rotate(-90 140.5 225.9)">/Misc_Output3</text>
<text x="141.8" y="225.9" transform="rotate(-90 141.8 225.9)">/Misc_Output4</text>
<text x="142.9" y="225.9" transform="rotate(-90 142.9 225.9)">/Misc_Output5</text>
<text x="144.1" y="225.9" transform="rotate(-90 144.1 225.9)">/Misc_Output6</text>
<text x="145.3" y="225.9" transform="rotate(-90 145.3 225.9)">/Misc_Output7</text>
<text x="30.7" y="230.6" transform="rotate(-90 30.7 230.6)">/MISC_OUTPUT1</text>
<text x="84.4" y="230.6" transform="rotate(-90 84.4 230.6)">/MISC_OUTPUT5</text>
<text x="36.9" y="238.1" transform="rotate(-90 36.9 238.1)">16</text>
<text x="37.9" y="236.6" transform="rotate(-90 37.9 236.6)">ISO3A</text>
<text x="39.3" y="238.1" transform="rotate(-90 39.3 238.1)">15</text>
<text x="40.3" y="237.8" transform="rotate(-90 40.3 237.8)">PS2701A-4</text>
<text x="90.6" y="238.1" transform="rotate(-90 90.6 238.1)">16</text>
<text x="91.6" y="236.6" transform="rotate(-90 91.6 236.6)">ISO4A</text>
<text x="93" y="238.1" transform="rotate(-90 93 238.1)">15</text>
<text x="94" y="237.8" transform="rotate(-90 94 237.8)">PS2701A-4</text>
<text x="30.7" y="240.2" transform="rotate(-90 30.7 240.2)">R44</text>
<text x="31.9" y="240.2" transform="rotate(-90 31.9 240.2)">2K</text>
<text x="36.1" y="243.8" transform="rotate(-180 36.1 243.8)">1</text>
<text x="41.4" y="243.8" transform="rotate(-180 41.4 243.8)">2</text>
<text x="84.4" y="240.2" transform="rotate(-90 84.4 240.2)">R52</text>
<text x="85.6" y="240.2" transform="rotate(-90 85.6 240.2)">2K</text>
<text x="89.8" y="243.8" transform="rotate(-180 89.8 243.8)">1</text>
<text x="95.1" y="243.8" transform="rotate(-180 95.1 243.8)">2</text>
<text x="133.4" y="244.9" transform="rotate(-90 133.4 244.9)">/Misc_Output[0..7]</text>
<text x="29.5" y="250.9" transform="rotate(-90 29.5 250.9)">R48</text>
<text x="29.5" y="247.4" transform="rotate(-90 29.5 247.4)">330</text>
<text x="83.3" y="250.9" transform="rotate(-90 83.3 250.9)">R56</text>
<text x="83.3" y="247.4" transform="rotate(-90 83.3 247.4)">330</text>
<text x="102.3" y="247.4" transform="rotate(-90 102.3 247.4)">TTL Mode</text>
<text x="30.7" y="259.3" transform="rotate(-90 30.7 259.3)">/MISC_OUTPUT0</text>
<text x="84.4" y="260.5" transform="rotate(-90 84.4 260.5)">/MISC_OUTPUT4</text>
<text x="8" y="265.3" transform="rotate(-90 8 265.3)">+5V-External</text>
<text x="61.7" y="264" transform="rotate(-90 61.7 264)">/MISC_OUTPUT[0..7]</text>
</g>
<g font-size="1.1" fill="#333">
<text x="20.7" y="129.2" transform="rotate(-90 20.7 129.2)">2</text>
<text x="21.9" y="129.2" transform="rotate(-90 21.9 129.2)">4</text>
<text x="23.1" y="129.2" transform="rotate(-90 23.1 129.2)">6</text>
<text x="24.3" y="129.2" transform="rotate(-90 24.3 129.2)">8</text>
<text x="49.3" y="129.2" transform="rotate(-90 49.3 129.2)">2</text>
<text x="50.5" y="129.2" transform="rotate(-90 50.5 129.2)">4</text>
<text x="51.8" y="129.2" transform="rotate(-90 51.8 129.2)">6</text>
<text x="52.9" y="129.2" transform="rotate(-90 52.9 129.2)">8</text>
<text x="73.2" y="129.2" transform="rotate(-90 73.2 129.2)">2</text>
<text x="74.4" y="129.2" transform="rotate(-90 74.4 129.2)">4</text>
<text x="75.6" y="129.2" transform="rotate(-90 75.6 129.2)">6</text>
<text x="76.8" y="129.2" transform="rotate(-90 76.8 129.2)">8</text>
<text x="103.1" y="129.2" transform="rotate(-90 103.1 129.2)">2</text>
<text x="104.3" y="129.2" transform="rotate(-90 104.3 129.2)">4</text>
<text x="105.5" y="129.2" transform="rotate(-90 105.5 129.2)">6</text>
<text x="106.7" y="129.2" transform="rotate(-90 106.7 129.2)">8</text>
<text x="20.7" y="133.4" transform="rotate(-90 20.7 133.4)">1</text>
<text x="21.9" y="133.4" transform="rotate(-90 21.9 133.4)">3</text>
<text x="23.1" y="133.4" transform="rotate(-90 23.1 133.4)">5</text>
<text x="24.3" y="133.4" transform="rotate(-90 24.3 133.4)">7</text>
<text x="49.3" y="133.4" transform="rotate(-90 49.3 133.4)">1</text>
<text x="50.5" y="133.4" transform="rotate(-90 50.5 133.4)">3</text>
<text x="51.8" y="133.4" transform="rotate(-90 51.8 133.4)">5</text>
<text x="52.9" y="133.4" transform="rotate(-90 52.9 133.4)">7</text>
<text x="73.2" y="133.4" transform="rotate(-90 73.2 133.4)">1</text>
<text x="74.4" y="133.4" transform="rotate(-90 74.4 133.4)">3</text>
<text x="75.6" y="133.4" transform="rotate(-90 75.6 133.4)">5</text>
<text x="76.8" y="133.4" transform="rotate(-90 76.8 133.4)">7</text>
<text x="103.1" y="133.4" transform="rotate(-90 103.1 133.4)">1</text>
<text x="104.3" y="133.4" transform="rotate(-90 104.3 133.4)">3</text>
<text x="105.5" y="133.4" transform="rotate(-90 105.5 133.4)">5</text>
<text x="106.7" y="133.4" transform="rotate(-90 106.7 133.4)">7</text>
</g>
<g font-size=".9">
<text x="29" y="34.5" transform="rotate(-90 29 34.5)">D</text>
<text x="73.8" y="34.5" transform="rotate(-90 73.8 34.5)">C</text>
<text x="118.6" y="34.5" transform="rotate(-90 118.6 34.5)">B</text>
<text x="163.3" y="34.5" transform="rotate(-90 163.3 34.5)">A</text>
<text x="5.6" y="58.7" transform="rotate(-90 5.6 58.7)">1</text>
<text x="185.9" y="58.7" transform="rotate(-90 185.9 58.7)">1</text>
<text x="5.6" y="106.5" transform="rotate(-90 5.6 106.5)">2</text>
<text x="185.9" y="106.5" transform="rotate(-90 185.9 106.5)">2</text>
<text x="5.6" y="154.2" transform="rotate(-90 5.6 154.2)">3</text>
<text x="185.9" y="154.2" transform="rotate(-90 185.9 154.2)">3</text>
<text x="5.6" y="202" transform="rotate(-90 5.6 202)">4</text>
<text x="185.9" y="202" transform="rotate(-90 185.9 202)">4</text>
<text x="5.6" y="249.7" transform="rotate(-90 5.6 249.7)">5</text>
<text x="185.9" y="249.7" transform="rotate(-90 185.9 249.7)">5</text>
<text x="29" y="274.5" transform="rotate(-90 29 274.5)">D</text>
<text x="73.8" y="274.5" transform="rotate(-90 73.8 274.5)">C</text>
<text x="118.6" y="274.5" transform="rotate(-90 118.6 274.5)">B</text>
<text x="163.3" y="274.5" transform="rotate(-90 163.3 274.5)">A</text>
</g>
</svg>
